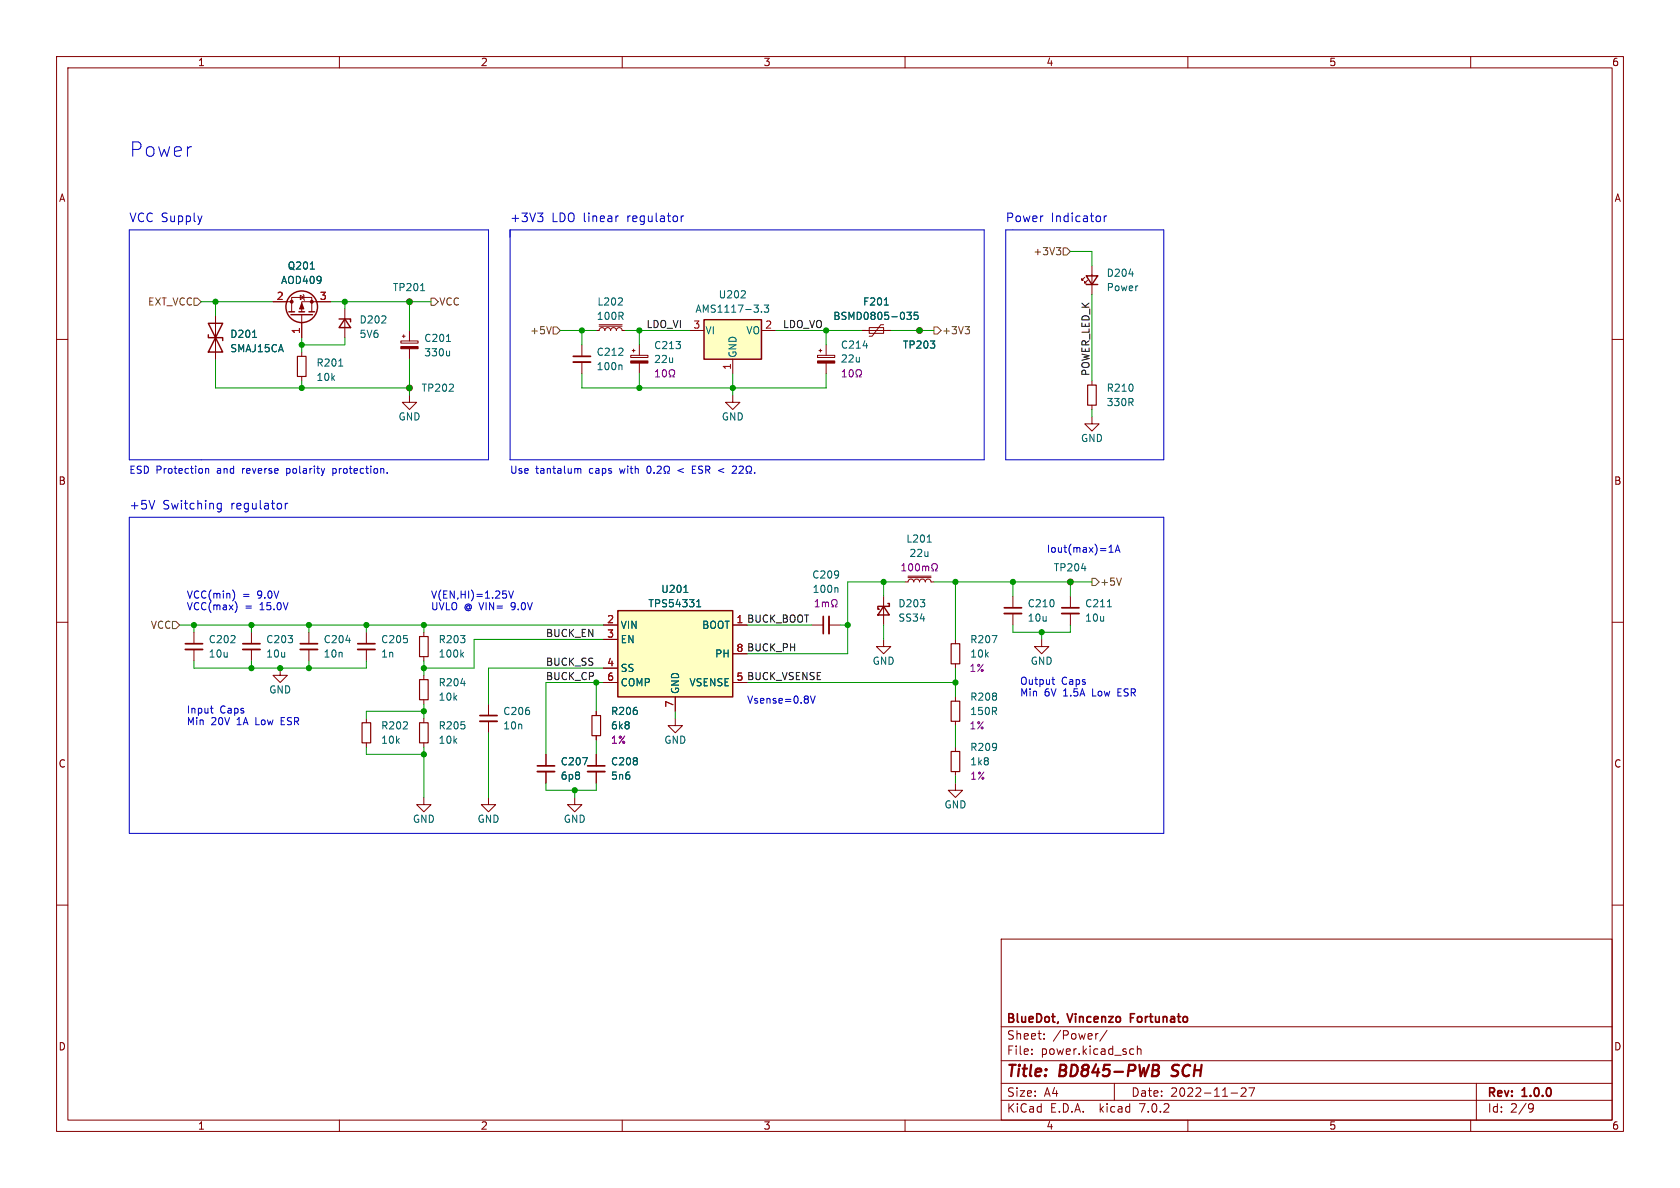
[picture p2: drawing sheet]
<svg xmlns="http://www.w3.org/2000/svg" width="297mm" height="210mm" viewBox="0 0 297 210" stroke-linecap="round" stroke-linejoin="round" font-family="sans-serif">
<g fill="none" stroke="#840000" stroke-width=".18">
<path d="M10 10h277v190h-277zM12 12h273v186h-273zM60 10v2M110 10v2M160 10v2M210 10v2M260 10v2M10 60h2M38.1 55.9v7.6M48.3 53.3h3.3M51.6 55.1v-2.5h3.5v2.5M53.1 52.2l.6 .4-.6 .4z"/>
<path d="M53.3 55.6v4.1M53.6 52.1l.1 .1v.8l.1 .1M58.4 53.3h-5.1v1.8M61 54.6v5.1M71.1 59.4h.5M71.4 59.2v.5M72.4 53.3h.1M72.4 58.4v1.9M105.4 58.4h.5l.2-.3 .3-.2 .4 .2 .1 .3 .2-.3 .4-.2 .3 .2 .1 .3 .2-.3 .4-.2 .3 .2 .2 .3 .1-.3 .4-.2 .3 .2 .2 .3h.5M105.9 57.7h4.1M105.9 57.4h4.1M121.9 58.4h2.6"/>
<path d="M134.6 58.4h2.6M152.4 58.4h5.1M153.7 57.9h2.5v1h-2.5zM156.2 57.4h-.5l-1.5 2h-.5M162.6 58.4h.1M191.8 49l-.5 .5v-.2v.2h.2M192.3 49.5l-.5 .5v-.2v.2h.2M193 47v5.1M285 60h2M53.3 62.2v.8M53.3 66.5v.8M70.9 60.3h3v.4h-3z"/>
<path d="M72.4 68.6h.1M72.4 69.9v1.2h1.3l-1.3 1.3-1.3-1.3h1.3M72.4 61.6v1.9M102.9 61v2M102.9 64v2M111.5 62.8h3.1v.4h-3.1zM111.8 62h.5M112 61.7v.5M113 61v1.8M113 64.2v1.8M129.5 69.9v1.2h1.3l-1.3 1.3-1.2-1.3h1.2M129.5 63.5v2.5"/>
<path d="M144.5 62.8h3.1v.4h-3.1zM144.8 62h.5M145 61.7v.5M146 61v1.8M146 64.2v1.8M193 73.7v1.2h1.3l-1.3 1.3-1.2-1.3h1.2M193 67.3v.8M193 71.6v.8M10 110h2M34.3 111.8v2M34.3 114.8v2M44.4 111.8v2"/>
<path d="M44.4 114.8v2M49.5 118.1v1.3h1.3l-1.3 1.3-1.2-1.3h1.2M54.6 111.8v2M54.6 114.8v2M64.8 111.8v2M64.8 114.8v2M74.9 111.8v.7M74.9 116.1v.7M74.9 119.4v.7M106.7 110.5h2.5M106.7 113h2.5M106.7 118.1h2.5"/>
<path d="M129.5 110.5h2.6M129.5 115.6h2.6M143.5 110.5h2M146.6 110.5h2M156.2 113v1.3h1.3l-1.3 1.3-1.3-1.3h1.3M156.2 105.4v5.1M160 102.9h.5l.2-.4 .3-.1 .4 .1 .1 .4 .2-.4 .4-.1 .3 .1 .2 .4 .1-.4 .4-.1 .3 .1 .2 .4 .1-.4 .4-.1 .4 .1 .1 .4h.5M160.5 102.1h4.1M160.5 101.9h4.1M168.9 113v.8M168.9 117.3v.8M179.1 105.4v2"/>
<path d="M179.1 108.5v2M184.1 113v1.3h1.3l-1.3 1.3-1.2-1.3h1.2M189.2 102.9h.1M189.2 105.4v2M189.2 108.5v2M285 110h2M64.8 127v.8M64.8 131.3v.8M74.9 123.7v.8M74.9 127v.8M74.9 131.3v.8M86.4 124.5v2"/>
<path d="M86.4 127.5v2M96.5 133.4v2M96.5 136.4v2M105.4 125.7v.8M105.4 130v.8M105.4 133.4v2M105.4 136.4v2M106.7 120.7h2.5M119.4 127v1.3h1.2l-1.2 1.2-1.3-1.2h1.3M119.4 123.2v2.5M129.5 120.7h2.6M168.9 138.4v1.3h1.3l-1.3 1.3-1.3-1.3h1.3"/>
<path d="M168.9 123.2v.8M168.9 127.5v.8M168.9 132.1v.7M168.9 136.4v.8M10 160h2M74.9 141v1.2h1.3l-1.3 1.3-1.2-1.3h1.2M86.4 141v1.2h1.2l-1.2 1.3-1.3-1.3h1.3M101.6 141v1.2h1.3l-1.3 1.3-1.3-1.3h1.3M285 160h2M177 166h108v32h-108zM60 198v2M110 198v2"/>
<path d="M160 198v2M177 194.5h108M177 191.5h108M177 187.5h108M177 181.5h108M182.4 186.3v.1M182.4 185.5v.1M184.6 183.6v.1M184.6 182.8v.1M194 182.7h.1M195.7 182.1l-1.3 2M197 191.5v3"/>
<path d="M200 185.4l.4 .1M200.4 186.3l-.4 .1M201.1 185.5l.2-.1 .3 .1 .1 .9M201.1 184.9v1.5M210 198v2M217.6 193.2h1.2M219.4 192.4l.6-.1 .2 .1 .1 .3-.9 1.1h.9M220.8 192.3h1l-.7 1.5M260 198v2M261 191.5v6.5M270.5 195.1l.5 .1a.99 .99 0 0 1-.4 1.4h-.2M271.1 195.7l-.2 .3h-.4"/>
<circle cx="72.4" cy="53.3" r=".51"/>
<circle cx="162.6" cy="58.4" r=".51"/>
<circle cx="72.4" cy="68.6" r=".51"/>
<circle cx="189.2" cy="102.9" r=".51"/>
</g>
<path d="M203.9 188.2h.7a.49 .49 0 0 1 .3 .6 .49 .49 0 0 1-.5 .4l.3 .1a.58 .58 0 0 1-.3 .9M207.1 190.1l.2 .1" fill="none" stroke="#840000" stroke-width=".4"/>
<g fill="none" stroke="#006464" stroke-width=".18">
<path d="M44.6 59.6h.8M54.9 47.6h.7M74.4 51.4h.7M109.3 53.9h.7M110 52.8v.4M131 52.7h.8M131.7 51.5v.4M134.6 55.1v.1M135.1 53.9h.8l-.4 .5 .3 .1v.6l-.2 .1-.5-.1M156.3 53.9h.8M160.3 55.2h.8l-.4 .5 .3 .1v.5l-.1 .2-.5-.1M162.3 55.2h-.6l-.1 .6 .2-.1h.4l.1 .2v.4l-.2 .2-.5-.2"/>
<path d="M59.9 64.7h.7M78.9 60.4h.8M79.5 62.1v.8M79.5 62.8l-.2 .1M109.8 64.5l.2 .2v.7M163.9 95.8h.7M81.6 115.7l.4 .5M82 115.3l-.5 .5M120.9 104.7h.7M123.2 107.3h.7M123.2 106.4l.3-.4v1.3M148 103.9l.1 .2v.6"/>
<path d="M195.8 107.3h.7"/>
</g>
<g fill="none" stroke="#840084" stroke-width=".18">
<path d="M115.9 66.6h.7M115.9 65.7l.3-.3v1.2M117.2 65.5l.2-.1a.68 .68 0 0 1 .4 .6 .68 .68 0 0 1-.4 .6l-.2-.1-.1-.4zM118.3 66.6h.3v-.2a.54 .54 0 0 1-.3-.8 .54 .54 0 0 1 .8-.2 .58 .58 0 0 1-.1 1v.2h.3M148.9 66.6h.7M148.9 65.7l.4-.3v1.2M150.2 65.5l.2-.1a.68 .68 0 0 1 .5 .6 .68 .68 0 0 1-.5 .6l-.2-.1-.1-.4zM151.3 66.6h.3v-.2a.54 .54 0 0 1-.2-.8 .54 .54 0 0 1 .7-.2 .58 .58 0 0 1-.1 1v.2h.3M160.7 99.8l.2-.2a.68 .68 0 0 1 .5 .7 .68 .68 0 0 1-.5 .6l-.2-.1-.1-.4zM162 99.8l.1-.2a.68 .68 0 0 1 .5 .7 .68 .68 0 0 1-.5 .6l-.1-.1-.2-.4zM144.1 107.3h.7M144.1 106.4l.4-.4v1.3"/>
<path d="M145.4 106.4v.9M145.4 106.5l.3-.1 .2 .2M145.9 106.6l.2-.2 .3 .1 .1 .8M145.9 106.6v.7M147 107.3h.3v-.3a.54 .54 0 0 1-.3-.7 .54 .54 0 0 1 .8-.2 .58 .58 0 0 1-.1 .9v.3h.3M159.4 100.9h.7M159.4 100l.4-.4v1.3M163.1 100.1v.8M163.1 100.2l.4-.1 .1 .2M163.6 100.3l.2-.2h.3l.1 .8M163.6 100.3v.6M164.7 100.9h.3v-.2a.54 .54 0 0 1-.2-.8 .54 .54 0 0 1 .7-.2 .58 .58 0 0 1-.1 1v.2h.3"/>
</g>
<path d="M52.6 63h1.5v3.5h-1.5zM192.3 68.1h1.5v3.5h-1.5zM74.2 112.5h1.5v3.6h-1.5zM168.1 113.8h1.6v3.5h-1.6zM64 127.8h1.5v3.5h-1.5zM74.2 127.8h1.5v3.5h-1.5zM74.2 120.1h1.5v3.6h-1.5zM104.6 126.5h1.6v3.5h-1.6zM168.1 132.8h1.6v3.6h-1.6zM168.1 124h1.6v3.5h-1.6z" fill="none" stroke="#840000" stroke-width=".2"/>
<path d="M101.3 64h3.1M32.8 114.8h3M42.9 114.8h3.1M53.1 114.8h3M63.2 114.8h3.1M146.6 109v3M177.5 108.5h3.1M187.7 108.5h3.1M84.8 127.5h3.1M95 136.4h3M103.9 136.4h3" fill="none" stroke="#840000" stroke-width=".33"/>
<path d="M101.3 63h3.1M32.8 113.8h3M42.9 113.8h3.1M53.1 113.8h3M63.2 113.8h3.1M145.5 109v3M177.5 107.4h3.1M187.7 107.4h3.1M84.8 126.5h3.1M95 135.4h3M103.9 135.4h3" fill="none" stroke="#840000" stroke-width=".3"/>
<g fill="#ffffc2" stroke="#ffffc2" stroke-width=".18">
<path d="M109.2 108h20.3v15.2h-20.3z"/>
<path d="M124.5 56.5h10.1v7h-10.1z"/>
</g>
<g fill="none" stroke="#840000" stroke-width=".25">
<path d="M36.8 59.2v.5h2.6v.5M36.8 57.2h2.6l-2.6 5h2.6zM51.1 55.1h1M51.4 55.6h3.8M52.8 55.1h1M54.6 55.1h1M59.9 56.4h2.1v.5M61 56.4l1 1.5h-2.1zM124.5 56.5h10.1v7h-10.1zM192 48.8h2.1l-1.1 1.5zM192 50.3h2.1M109.2 108h20.3v15.2h-20.3z"/>
<path d="M156.2 107.2l1 1.5h-2zM157 106.7h.2v.5h-2v.5h.2"/>
<circle cx="53.3" cy="54.2" r="2.79"/>
</g>
<g fill="#840000" stroke="#840000" stroke-width=".18">
<path d="M111.5 63.8h3.1v.4h-3.1z"/>
<path d="M144.5 63.8h3.1v.4h-3.1z"/>
<path d="M53.3 53.6l.4 1h-.7z"/>
<path d="M70.9 61.3h3v.3h-3z"/>
<circle cx="55.1" cy="53.3" r=".25"/>
<circle cx="51.6" cy="53.3" r=".25"/>
</g>
<path d="M34.3 52.7h.6l.7 .6-.7 .7h-.6zM76.2 52.7h.6l.7 .6-.7 .7h-.6zM97.5 57.7l-.4 1.3M97.8 57.8h.6l.7 .6-.7 .7h-.6zM165.1 57.8h.6l.7 .6-.7 .7h-.6zM170.6 57.7h.8l-.4 .5M171.3 58.3l.1 .2-.1 .4M186.7 43.8h.8l-.4 .5M187.3 44.3l.2 .2v.3l-.2 .2M188 43.8h.6l.6 .7-.6 .6h-.6zM30.5 109.9h.6l.6 .6-.6 .6h-.6zM193 102.2h.7l.6 .7-.6 .6h-.7z" fill="none" stroke="#725600" stroke-width=".18"/>
<g fill="none" stroke="#0000c2" stroke-width=".18">
<path d="M35.7 38.2l-.4 1M95 37.7h1l-.5 .5M95.8 38.3l.2 .2-.2 .6M109.3 38.2l-.3 .1M120.4 38.2v1M120.9 38.2h-.3l-.2 .3M195.2 38.2v1M195.7 38.2h-.3l-.2 .3M22.9 40.6h63.5v40.7h-63.5zM90.2 40.6h83.8v40.7h-83.8zM177.8 40.6h27.9v40.7h-27.9zM22.9 91.4h182.8v55.9h-182.8z"/>
<path d="M36.3 82.8v.9M36.3 82.9l.2-.1 .3 .1 .1 .8M38.4 89.7l.3 .3 .4-.1M39.1 89v1.2l-.3 .3-.3-.1M39.1 89h-.4l-.3 .3M50.4 89v1M50.9 89h-.3l-.2 .3M57.4 82.8l-.3 .9M68.5 83.5v.2M102 82.8l.1 .2M102.1 83l.2-.2 .3 .1 .1 .8M102.1 83v.7"/>
<path d="M114.5 82.5l.2-.1a.68 .68 0 0 1 .4 .6 .68 .68 0 0 1-.4 .7l-.2-.2-.1-.3zM115.6 83.5v.2M116.2 82.5l.5-.1 .2 .4-.8 .9h.8M117.4 83.7h.3v-.3a.54 .54 0 0 1-.3-.7 .54 .54 0 0 1 .8-.2 .58 .58 0 0 1-.2 .9v.3h.4M122.4 83h.4M123 82.4h-.6v1.3h.6M124.2 82.5l-.5-.1-.1 .1v.4l.5 .2 .1 .3-.2 .3-.5-.1M124.8 83.1l.6-.1 .1-.2-.1-.3-.6-.1v1.3M125.1 83.1l.4 .6M128 82.8l-1 .4 1 .3M129.5 82.5l.5-.1 .2 .4-.8 .9h.8M130.7 82.5l.5-.1 .2 .4-.8 .9h.8"/>
<path d="M131.9 83.7h.3v-.3a.54 .54 0 0 1-.3-.7 .54 .54 0 0 1 .8-.2 .58 .58 0 0 1-.1 .9v.3h.3M133.4 83.5v.2M196.1 97.6h.7M196.2 96.7l.2-.3v1.2M197.2 97.6l.4-1.2 .4 1.2M197.3 97.3h.6M41.2 104.3a1.49 1.49 0 0 1 0 1.9M41.7 106.6l.2 .6-.2 .8M89.5 105.1v.5M89.9 104.5l.5 1.2 .4-1.2M37.2 125.2h.5M37.4 126l.3 .1"/>
<path d="M143.3 123l.4 1.3 .4-1.3M186 120.1h.4M186.2 120.9l.2 .1"/>
</g>
<g fill="none" stroke="#009600" stroke-width=".18">
<path d="M35.6 53.3h12.7M38.1 53.3v2.6M53.3 59.7v2.5M58.4 53.3h17.8M61 59.7v1.3h-7.7M61 53.3v1.3M72.4 53.3v5.1M99.1 58.4h6.3M102.9 58.4v2.6M110.5 58.4h11.4M113 58.4v2.6M137.2 58.4h15.2"/>
<path d="M146 58.4v2.6M157.5 58.4h7.6M189.2 44.5h3.8v2.5M193 52.1v15.2M38.1 63.5v5.1h34.3M53.3 67.3v1.3M72.4 63.5v6.4M102.9 66v2.6h43.1v-2.6M113 66v2.6M129.5 66v3.9M193 72.4v1.3M31.7 110.5h75"/>
<path d="M34.3 116.8v1.3h30.5v-1.3M34.3 110.5v1.3M44.4 110.5v1.3M44.4 116.8v1.3M54.6 110.5v1.3M54.6 116.8v1.3M64.8 110.5v1.3M74.9 110.5v1.3M74.9 116.8v2.6M106.7 113h-22.9v5.1h-8.9M106.7 118.1h-20.3v6.4M132.1 110.5h11.4"/>
<path d="M148.6 110.5h1.3M156.2 102.9v2.5M156.2 110.5v2.5M160 102.9h-10.1v12.7h-17.8M165.1 102.9h27.9M168.9 102.9v10.1M168.9 118.1v5.1M179.1 110.5v1.3h10.1v-1.3M179.1 102.9v2.5M184.1 111.8v1.2M189.2 102.9v2.5M64.8 132.1v1.3h10.1"/>
<path d="M74.9 125.7h-10.1v1.3M74.9 124.5v2.5M74.9 132.1v8.9M86.4 129.5v11.5M96.5 138.4v1.3h8.9v-1.3M101.6 139.7v1.3M105.4 120.7v5M105.4 130.8v2.6M106.7 120.7h-10.2v12.7M119.4 125.7v1.3M132.1 120.7h36.8M168.9 128.3v3.8"/>
<path d="M168.9 137.2v1.2"/>
</g>
<g fill="#009600" stroke="#009600" stroke-width=".18">
<circle cx="184.1" cy="111.8" r=".46"/>
<circle cx="179.1" cy="102.9" r=".46"/>
<circle cx="189.2" cy="102.9" r=".46"/>
<circle cx="113" cy="68.6" r=".46"/>
<circle cx="72.4" cy="68.6" r=".46"/>
<circle cx="72.4" cy="53.3" r=".46"/>
<circle cx="61" cy="53.3" r=".46"/>
<circle cx="113" cy="58.4" r=".46"/>
<circle cx="102.9" cy="58.4" r=".46"/>
<circle cx="34.3" cy="110.5" r=".46"/>
<circle cx="44.4" cy="118.1" r=".46"/>
<circle cx="44.4" cy="110.5" r=".46"/>
<circle cx="74.9" cy="110.5" r=".46"/>
<circle cx="49.5" cy="118.1" r=".46"/>
<circle cx="54.6" cy="118.1" r=".46"/>
<circle cx="54.6" cy="110.5" r=".46"/>
<circle cx="64.8" cy="110.5" r=".46"/>
<circle cx="105.4" cy="120.7" r=".46"/>
<circle cx="74.9" cy="125.7" r=".46"/>
<circle cx="74.9" cy="118.1" r=".46"/>
<circle cx="101.6" cy="139.7" r=".46"/>
<circle cx="74.9" cy="133.4" r=".46"/>
<circle cx="53.3" cy="68.6" r=".46"/>
<circle cx="53.3" cy="61" r=".46"/>
<circle cx="38.1" cy="53.3" r=".46"/>
<circle cx="156.2" cy="102.9" r=".46"/>
<circle cx="129.5" cy="68.6" r=".46"/>
<circle cx="146" cy="58.4" r=".46"/>
<circle cx="162.6" cy="58.4" r=".46"/>
<circle cx="168.9" cy="102.9" r=".46"/>
<circle cx="168.9" cy="120.7" r=".46"/>
<circle cx="149.9" cy="110.5" r=".46"/>
</g>
<text font-size="3.5" fill="#0000c2" x="22.9" y="27.9">Power</text>
<g font-size="2.8" fill="#840000">
<text x="178" y="190.8">Title:</text>
<text x="187.4" y="190.8">BD845-PWB</text>
<text x="207.9" y="190.8">SCH</text>
</g>
<g font-size="2.1" fill="#0000c2">
<text x="22.9" y="39.4">VCC Supply</text>
<text x="90.2" y="39.4">+3V3</text>
<text x="97.5" y="39.4">LDO linear</text>
<text x="110.9" y="39.4">regulator</text>
<text x="177.8" y="39.4">Power</text>
<text x="185.8" y="39.4">Indicator</text>
<text x="22.9" y="90.2">+5V</text>
<text x="28.7" y="90.2">Switching</text>
<text x="40.8" y="90.2">regulator</text>
</g>
<g font-size="2.1" fill="#840000">
<text x="178" y="183.9">Sheet:</text>
<text x="178" y="181.1">BlueDot,</text>
<text x="186.2" y="183.9">/Power/</text>
<text x="189" y="181.1">Vincenzo</text>
<text x="200.4" y="181.1">Fortunato</text>
<text x="178" y="186.6">File:</text>
<text x="184" y="186.6">power.kicad_sch</text>
<text x="178" y="196.8">KiCad</text>
<text x="178" y="194">Size:</text>
<text x="184.6" y="194">A4</text>
<text x="185.7" y="196.8">E.D.A.</text>
<text x="194.4" y="196.8">kicad</text>
<text x="200" y="194">Date:</text>
<text x="201.5" y="196.8">7.0.2</text>
<text x="206.9" y="194">2022-11-27</text>
<text x="263" y="194.2">Rev:</text>
<text x="263" y="196.8">Id:</text>
<text x="267" y="196.8">2/9</text>
<text x="269.2" y="194.2">1.0.0</text>
</g>
<g font-size="1.8" fill="#840000">
<text x="35" y="11.8">1</text>
<text x="85" y="11.8">2</text>
<text x="135" y="11.8">3</text>
<text x="185" y="11.8">4</text>
<text x="235" y="11.8">5</text>
<text x="285" y="11.8">6</text>
<text x="10.4" y="35.8">A</text>
<text x="285.4" y="35.8">A</text>
<text x="10.3" y="85.8">B</text>
<text x="285.3" y="85.8">B</text>
<text x="10.3" y="135.8">C</text>
<text x="285.3" y="135.8">C</text>
<text x="10.3" y="185.8">D</text>
<text x="285.3" y="185.8">D</text>
<text x="35" y="199.8">1</text>
<text x="85" y="199.8">2</text>
<text x="135" y="199.8">3</text>
<text x="185" y="199.8">4</text>
<text x="235" y="199.8">5</text>
<text x="285" y="199.8">6</text>
</g>
<g font-size="1.8" fill="#006464">
<text x="50.8" y="47.8">Q201</text>
<text x="49.6" y="50.4">AOD409</text>
<text x="69.4" y="51.6">TP201</text>
<text x="127" y="52.9">U202</text>
<text x="195.6" y="49.1">D204</text>
<text x="195.6" y="51.6">Power</text>
<text x="40.6" y="59.9">D201</text>
<text x="63.5" y="57.3">D202</text>
<text x="63.5" y="59.9">5V6</text>
<text x="105.4" y="56.7">100R</text>
<text x="105.6" y="54.2">L202</text>
<text x="122.9" y="55.4">AMS1117-3.3</text>
<text x="124.7" y="59.2">VI</text>
<text x="131.8" y="59.2">VO</text>
<text x="147.3" y="56.7">BSMD0805-035</text>
<text x="152.5" y="54.2">F201</text>
<text x="40.6" y="62.4">SMAJ15CA</text>
<text x="55.9" y="65">R201</text>
<text x="74.9" y="60.6">C201</text>
<text x="74.9" y="63.1">330u</text>
<text x="105.4" y="63.1">C212</text>
<text x="105.4" y="65.6">100n</text>
<text x="115.6" y="61.9">C213</text>
<text x="115.6" y="64.3">22u</text>
<text x="130.4" y="63.2" transform="rotate(-90 130.4 63.2)">GND</text>
<text x="148.6" y="61.8">C214</text>
<text x="148.6" y="64.2">22u</text>
<text x="159.6" y="61.8">TP203</text>
<text x="55.9" y="67.5">10k</text>
<text x="74.5" y="69.4">TP202</text>
<text x="195.6" y="69.4">R210</text>
<text x="195.6" y="71.9">330R</text>
<text x="70.4" y="74.5">GND</text>
<text x="127.5" y="74.5">GND</text>
<text x="191" y="78.3">GND</text>
<text x="160.2" y="96.1">L201</text>
<text x="160.7" y="98.6">22u</text>
<text x="186.2" y="101.2">TP204</text>
<text x="114.6" y="107.5">TPS54331</text>
<text x="116.8" y="105">U201</text>
<text x="143.5" y="102.4">C209</text>
<text x="143.6" y="105">100n</text>
<text x="158.8" y="107.5">D203</text>
<text x="181.6" y="107.5">C210</text>
<text x="191.8" y="107.5">C211</text>
<text x="36.8" y="113.9">C202</text>
<text x="47" y="113.9">C203</text>
<text x="57.2" y="113.9">C204</text>
<text x="67.3" y="113.9">C205</text>
<text x="77.5" y="113.9">R203</text>
<text x="109.7" y="111.3">VIN</text>
<text x="109.7" y="113.9">EN</text>
<text x="124" y="111.3">BOOT</text>
<text x="158.8" y="110">SS34</text>
<text x="171.5" y="113.9">R207</text>
<text x="181.6" y="110">10u</text>
<text x="191.8" y="110">10u</text>
<text x="36.8" y="116.4">10u</text>
<text x="47" y="116.4">10u</text>
<text x="57.2" y="116.4">10n</text>
<text x="67.3" y="116.4">1n</text>
<text x="77.5" y="116.4">100k</text>
<text x="109.7" y="118.9">SS</text>
<text x="126.3" y="116.4">PH</text>
<text x="154.2" y="117.7">GND</text>
<text x="171.5" y="116.4">10k</text>
<text x="182.2" y="117.7">GND</text>
<text x="47.5" y="122.7">GND</text>
<text x="77.5" y="121.5">R204</text>
<text x="77.5" y="124">10k</text>
<text x="109.7" y="121.5">COMP</text>
<text x="120.2" y="122.7" transform="rotate(-90 120.2 122.7)">GND</text>
<text x="121.8" y="121.5">VSENSE</text>
<text x="171.5" y="124">R208</text>
<text x="67.3" y="129.1">R202</text>
<text x="67.3" y="131.6">10k</text>
<text x="77.5" y="129.1">R205</text>
<text x="77.5" y="131.6">10k</text>
<text x="88.9" y="126.6">C206</text>
<text x="88.9" y="129.1">10n</text>
<text x="108" y="126.5">R206</text>
<text x="108" y="129.1">6k8</text>
<text x="117.4" y="131.6">GND</text>
<text x="171.5" y="126.6">150R</text>
<text x="99.1" y="135.4">C207</text>
<text x="99.1" y="138">6p8</text>
<text x="108" y="135.4">C208</text>
<text x="108" y="138">5n6</text>
<text x="171.5" y="132.9">R209</text>
<text x="171.5" y="135.4">1k8</text>
<text x="166.9" y="143.1">GND</text>
<text x="72.9" y="145.6">GND</text>
<text x="84.4" y="145.6">GND</text>
<text x="99.6" y="145.6">GND</text>
</g>
<g font-size="1.8" fill="#725600">
<text x="182.6" y="45.3">+3V3</text>
<text x="26.1" y="54.2">EXT_VCC</text>
<text x="77.7" y="54.2">VCC</text>
<text x="93.6" y="59.2">+5V</text>
<text x="166.6" y="59.2">+3V3</text>
<text x="194.5" y="103.7">+5V</text>
<text x="26.5" y="111.3">VCC</text>
</g>
<g font-size="1.8" fill="#a90000">
<text x="48.9" y="53.1">2</text>
<text x="56.5" y="53.1">3</text>
<text x="53.1" y="59.1" transform="rotate(-90 53.1 59.1)">1</text>
<text x="122.5" y="58.2">3</text>
<text x="135.2" y="58.2">2</text>
<text x="129.3" y="65.4" transform="rotate(-90 129.3 65.4)">1</text>
<text x="107.3" y="110.2">2</text>
<text x="107.3" y="112.8">3</text>
<text x="130.1" y="110.2">1</text>
<text x="107.3" y="117.9">4</text>
<text x="130.1" y="115.3">8</text>
<text x="107.3" y="120.4">6</text>
<text x="119.1" y="125.1" transform="rotate(-90 119.1 125.1)">7</text>
<text x="130.1" y="120.4">5</text>
</g>
<g font-size="1.8" fill="#0f0f0f">
<text x="114.3" y="58.1">LDO_VI</text>
<text x="138.4" y="58.1">LDO_VO</text>
<text x="192.7" y="66.6" transform="rotate(-90 192.7 66.6)">POWER_LED_K</text>
<text x="96.5" y="112.7">BUCK_EN</text>
<text x="130.1" y="110.2">1 BUCK_BOOT</text>
<text x="96.5" y="117.8">BUCK_SS</text>
<text x="130.1" y="115.3">8 BUCK_PH</text>
<text x="96.5" y="120.3">BUCK_CP</text>
<text x="130.1" y="120.4">5 BUCK_VSENSE</text>
</g>
<g font-size="1.8" fill="#0000c2">
<text x="22.9" y="83.8">ESD Protection</text>
<text x="38.4" y="83.8">and</text>
<text x="43" y="83.8">reverse</text>
<text x="50.9" y="83.8">polarity</text>
<text x="59.2" y="83.8">protection.</text>
<text x="90.2" y="83.8">Use</text>
<text x="94.7" y="83.8">tantalum</text>
<text x="104.2" y="83.8">caps</text>
<text x="109.7" y="83.8">with</text>
<text x="120.2" y="83.8">&lt;</text>
<text x="184.9" y="97.8">Iout(max)=1A</text>
<text x="33" y="105.9">VCC(min)</text>
<text x="33" y="108">VCC(max)</text>
<text x="42.9" y="105.9">=</text>
<text x="43.3" y="108">=</text>
<text x="45.6" y="105.9">9.0V</text>
<text x="46" y="108">15.0V</text>
<text x="76.2" y="105.9">V(EN,HI)=1.25V</text>
<text x="76.2" y="108">UVLO @ VIN=</text>
<text x="90.5" y="108">9.0V</text>
<text x="132.1" y="124.5">Vsense=0.8V</text>
<text x="180.3" y="121.1">Output</text>
<text x="180.3" y="123.2">Min</text>
<text x="184.6" y="123.2">6V 1.5A</text>
<text x="187.7" y="121.1">Caps</text>
<text x="193.2" y="123.2">Low</text>
<text x="197.8" y="123.2">ESR</text>
<text x="33" y="126.2">Input</text>
<text x="33" y="128.3">Min</text>
<text x="37.3" y="128.3">20V</text>
<text x="38.9" y="126.2">Caps</text>
<text x="41.9" y="128.3">1A Low</text>
<text x="49.9" y="128.3">ESR</text>
</g>
<g font-size="1.8" fill="#840084">
<text x="171.3" y="118.9">1%</text>
<text x="108" y="131.6">1%</text>
<text x="171.3" y="129.1">1%</text>
<text x="171.5" y="138">1%</text>
</g>
</svg>
